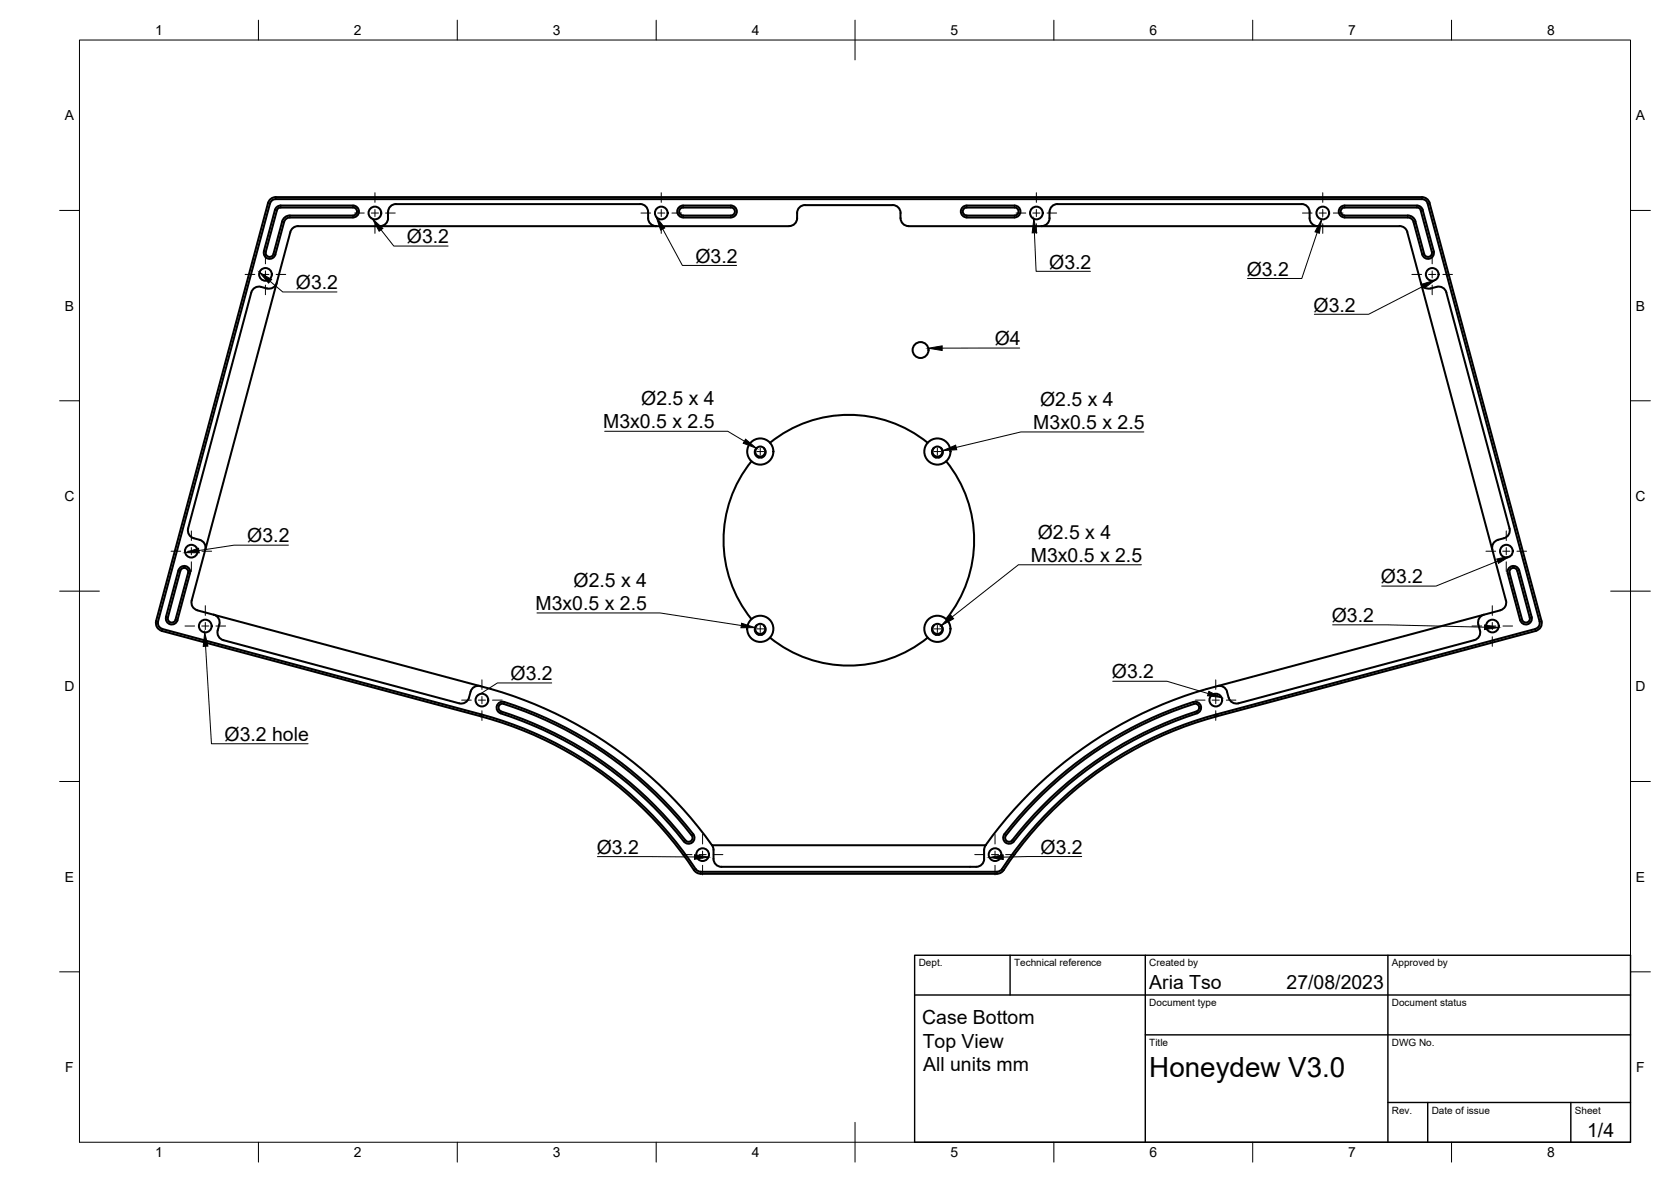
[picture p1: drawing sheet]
<svg xmlns="http://www.w3.org/2000/svg" width="420mm" height="297mm" viewBox="0 0 420 297" stroke-linecap="round" stroke-linejoin="round" font-family="sans-serif">
<!-- layer: Visible -->
<g fill="none" stroke="#000" stroke-width=".51">
<path d="M69.1 52.8l-2.8 10.4M69.1 52.8a1.49 1.49 0 0 1 1.5-1.1h18.2a1.49 1.49 0 0 1 1.5 1.4 1.49 1.49 0 0 1-1.5 1.5M69.6 52.9l-2.8 10.4a1.01 1.01 0 0 0 .7 1.2 1.01 1.01 0 0 0 1.3-.7l2.2-8.1a2 2 0 0 1 1.9-1.5M70.6 52.2h18.2M70.6 52.1a1.01 1.01 0 0 0-1 .8M71.4 55.8l-2.2 8.2M72.9 54.2h15.9M72.9 54.7h15.9M72.9 54.7a1.49 1.49 0 0 0-1.5 1.1M73 58.3l-24.8 92.6a2 2 0 0 0 1.4 2.5l71.2 19M88.8 52.1a1.01 1.01 0 0 1 1 1 1.01 1.01 0 0 1-1 1.1M97.6 53.3a2.88 2.88 0 0 1-1 3.2l-1 .3"/>
<path d="M161 51.3h-61.4a2 2 0 0 0-2 2M161 51.3a2 2 0 0 1 2 2M163 53.3a2.93 2.93 0 0 0 1 3.2l1 .3M171.8 52.2h12M171.8 54.2h12M171.8 54.7h12M171.8 52.1a1.01 1.01 0 0 0-1 1 1.01 1.01 0 0 0 1 1.1M183.8 51.7h-12a1.49 1.49 0 0 0-1.5 1.4 1.49 1.49 0 0 0 1.5 1.5M183.8 51.7a1.49 1.49 0 0 1 1.5 1.4 1.49 1.49 0 0 1-1.5 1.5M183.8 52.1a1.01 1.01 0 0 1 1 1 1.01 1.01 0 0 1-1 1.1M198.4 56.8h-123.5l-1.2 .4-.7 1.1M198.4 56.8a2 2 0 0 0 2-2 2.76 2.76 0 0 1 1-3l1-.3h22a1.97 1.97 0 0 1 2 2 2.79 2.79 0 0 0 1 3l1 .3h123.5"/>
<path d="M243.1 52.2h12M243.1 54.2h12M243.1 54.7h12M243.1 54.6a1.49 1.49 0 0 1-1.5-1.4 1.49 1.49 0 0 1 1.5-1.5h12a1.49 1.49 0 0 1 1.5 1.4 1.49 1.49 0 0 1-1.5 1.5M243.1 52.1a1.01 1.01 0 0 0-1 1 1.01 1.01 0 0 0 1 1.1M255.1 52.1a1.01 1.01 0 0 1 1 1 1.01 1.01 0 0 1-1 1.1M263.9 53.3a2.88 2.88 0 0 1-1 3.2l-1 .3M327.3 51.3h-61.4a2 2 0 0 0-2 2M327.3 51.3a2 2 0 0 1 2 2M329.3 53.3a2.93 2.93 0 0 0 1 3.2l1 .3M338.1 52.2h18.2M338.1 54.2h15.9"/>
<path d="M338.1 52.1a1.01 1.01 0 0 0-1 1 1.01 1.01 0 0 0 1 1.1M351.9 56.8l1.2 .4 .8 1.1M353.8 58.3l24.9 92.6a2 2 0 0 1-1.4 2.5l-71.2 19a102.9 102.9 0 0 0-58.3 40h-68.8M356.3 52.1a1.01 1.01 0 0 1 1 .8M357.2 52.9l2.8 10.4a1.01 1.01 0 0 1-.7 1.2 1.01 1.01 0 0 1-1.2-.7l-2.2-8.1a1.95 1.95 0 0 0-1.9-1.5M357.7 52.8l2.8 10.4a1.49 1.49 0 0 1-1.1 1.8 1.49 1.49 0 0 1-1.8-1.1l-2.2-8.1a1.45 1.45 0 0 0-1.4-1.1h-15.9M357.7 52.8a1.49 1.49 0 0 0-1.4-1.1h-18.2a1.49 1.49 0 0 0-1.5 1.5 1.49 1.49 0 0 0 1.5 1.4M359.5 51l28.1 105.1a2.04 2.04 0 0 1-1.4 2.4l-80.2 21.5a92.9 92.9 0 0 0-53.7 38.7M359.5 51l-.7-1-1.3-.5-288.6 .1-1.1 .6-.4 .8-28.2 105.1M63.2 73.5l-15.9 59.3M66.4 63.2a1.49 1.49 0 0 0 1 1.8 1.49 1.49 0 0 0 1.8-1.1M69.6 71.1a2 2 0 0 1-2.5 1.4 2.97 2.97 0 0 0-3.4 .1l-.5 .9"/>
<path d="M357.3 71.1a2 2 0 0 0 2.4 1.4M361.2 72.1l-1.5 .4M361.2 72.1a2 2 0 0 1 2.5 1.4M363.7 73.5l15.9 59.3a2 2 0 0 1-1.5 2.5 2.96 2.96 0 0 0-2.9 1.8v1M188.9 115.9a31.5 31.5 0 0 0 0 39.7M190.1 112.7l-.2 .7 .2 .8 .5 .4 .7 .2 .7-.3 .3-.5 .1-.7-.3-.6 .4 .7-.3 1.2-.9 .4h-.5l-.6-.4-.4-.8zM192.1 112.6a1.26 1.26 0 0 0-1.9 0M193.6 111.3a31.5 31.5 0 0 1 39.7 0M234.7 112.7l-.3 .6v.8l.7 .8 .7 .1 .7-.2 .5-.6v-.8l-.3-.7M234.7 112.7l-.3 .7 .1 .6 .4 .5 .7 .3 .8-.2 .3-.4 .3-.8-.3-.7M236.7 112.6a1.26 1.26 0 0 0-2 0M237.9 115.9a31.5 31.5 0 0 1 0 39.7"/>
<path d="M47.3 132.8a2 2 0 0 0 1.4 2.5 2.96 2.96 0 0 1 2.9 1.8v1M39.3 156.1a2 2 0 0 0 1.4 2.4l80.2 21.5a93.3 93.3 0 0 1 53.9 39l.6 .4 .8 .2h74.5l1.1-.4 .6-.5M39.7 156.2l28.2-105a1.49 1.49 0 0 1 1.4-1.2h288.2a1.47 1.47 0 0 1 1.5 1.1l28.1 105.1a1.49 1.49 0 0 1-1 1.8M39.8 156.2a1.56 1.56 0 0 0 1 1.9l80.2 21.4a93.9 93.9 0 0 1 54.2 39.2l1 .4h74.5l1-.4a93.9 93.9 0 0 1 54.1-39.2l80.3-21.4M42.2 155.2a1.01 1.01 0 0 0 .7 1.2 1.01 1.01 0 0 0 1.3-.7M47.3 144l-3.2 11.7M47.3 144a1.01 1.01 0 0 0-.7-1.3 1.01 1.01 0 0 0-1.2 .8l-3.2 11.7M47.8 144.1a1.49 1.49 0 0 0-1.1-1.8 1.49 1.49 0 0 0-1.8 1l-3.2 11.8a1.5 1.5 0 0 0 1.1 1.8 1.5 1.5 0 0 0 1.8-1.1l3.2-11.7M53.7 154.5a2 2 0 0 1 1.5 2.4M55.1 156.9a2.93 2.93 0 0 0 .2 3.4l.9 .6 59.3 15.8a2.01 2.01 0 0 0 2.4-1.4l.4-1.5M190.1 157.3l-.2 .7 .2 .7 .7 .5 .4 .1 .6-.2 .5-.5 .1-.7-.3-.7 .4 .8-.3 1.1-.9 .5-.5-.1-.6-.3-.4-.8zM192.1 157.2a1.26 1.26 0 0 0-1.9 0"/>
<path d="M234.7 157.2l-.3 .7v.8l.5 .6 .9 .3 .7-.3 .5-.6v-.8l-.3-.7M234.7 157.2l-.3 .7 .1 .6 .4 .5 .7 .3 .7-.2 .6-.7v-.6l-.2-.6M236.7 157.2a1.26 1.26 0 0 0-2 0M371.7 156.9a2.89 2.89 0 0 1-.1 3.4l-.9 .6-59.3 15.8a2 2 0 0 1-2.4-1.4l-.5-1.5M373.1 154.5a2 2 0 0 0-1.4 2.4M379.1 144.1a1.49 1.49 0 0 1 1.1-1.8 1.49 1.49 0 0 1 1.8 1l3.1 11.8a1.49 1.49 0 0 1-1 1.8 1.49 1.49 0 0 1-1.9-1.1l-3.1-11.7M379.6 144a1.01 1.01 0 0 1 .7-1.3 1.01 1.01 0 0 1 1.2 .8l3.1 11.7a1 1 0 0 1-.7 1.2 1 1 0 0 1-1.2-.7l-3.1-11.7M120.8 172.4a102.9 102.9 0 0 1 58.2 40M120.8 172.4a2 2 0 0 0-2.5 1.4M125.6 177.2l.7-.4a96 96 0 0 1 47.8 33.5 1.01 1.01 0 0 1-.5 1.1 1.01 1.01 0 0 1-1.3-.2 96.5 96.5 0 0 0-46.6-32.6 1.01 1.01 0 0 1-.1-1.4zM126.8 176.4a97.3 97.3 0 0 1 47.7 33.6 1.49 1.49 0 0 1-.7 1.9 1.49 1.49 0 0 1-1.8-.4M126.8 176.4a1.49 1.49 0 0 0-1.9 1 1.49 1.49 0 0 0 1 1.9 95.2 95.2 0 0 1 46 32.2"/>
<path d="M193.6 160.2a31.5 31.5 0 0 0 39.7 0M300 176.4a98.3 98.3 0 0 0-47.5 33.2M300.1 176.4a1.49 1.49 0 0 1 1.8 1 1.49 1.49 0 0 1-.9 1.9 96 96 0 0 0-46.4 32.5 1.49 1.49 0 0 1-2-.2 1.49 1.49 0 0 1 0-2M300.8 178.8a1 1 0 0 0 .7-1.3 1 1 0 0 0-1.3-.6 96.6 96.6 0 0 0-47.4 33.4 1.01 1.01 0 0 0 .5 1.1 1.01 1.01 0 0 0 1.2-.2 95.4 95.4 0 0 1 46.3-32.4M306.1 172.4a2 2 0 0 1 2.4 1.4M179 212.4l.4 .9v2.5a2 2 0 0 0 2 2h64.1a2 2 0 0 0 2-2M247.4 213.6v2.2M247.8 212.4l-.3 1.2"/>
<circle cx="94.3" cy="53.5" r="1.6"/>
<circle cx="166.3" cy="53.5" r="1.6"/>
<circle cx="260.6" cy="53.5" r="1.6"/>
<circle cx="332.6" cy="53.5" r="1.6"/>
<circle cx="66.7" cy="69" r="1.6"/>
<circle cx="360.1" cy="69" r="1.6"/>
<circle cx="231.5" cy="88" r="2"/>
<circle cx="191.2" cy="113.5" r="3.3"/>
<circle cx="235.7" cy="113.5" r="3.3"/>
<circle cx="48.1" cy="138.5" r="1.6"/>
<circle cx="378.8" cy="138.5" r="1.6"/>
<circle cx="51.6" cy="157.3" r="1.6"/>
<circle cx="191.2" cy="158" r="3.3"/>
<circle cx="235.7" cy="158" r="3.3"/>
<circle cx="375.3" cy="157.3" r="1.6"/>
<circle cx="121.2" cy="175.9" r="1.6"/>
<circle cx="305.7" cy="175.9" r="1.6"/>
<circle cx="176.7" cy="214.8" r="1.6"/>
<circle cx="250.2" cy="214.8" r="1.6"/>
</g>
<!-- layer: Visible Narrow -->
<g fill="none" stroke="#000" stroke-width=".25">
<path d="M67.4 51l.5 .1M69.1 52.8l.5 .1M69.3 49.5v.5M70.6 51.7v.5M71 55.7l.4 .1M72.9 54.2v.5M88.8 51.7v.5M88.8 54.2v.5M171.8 51.7v.5M171.8 54.2v.5M183.8 51.7v.5M183.8 54.2v.5"/>
<path d="M243.1 51.7v.5M243.1 54.2v.5M255.1 51.7v.5M255.1 54.2v.5M338.1 51.7v.5M338.1 54.2v.5M354 54.2v.5M355.9 55.7l-.5 .1M356.3 51.7v.5M357.5 49.5v.5M357.7 52.8l-.5 .1M359.5 51l-.5 .1"/>
<path d="M66.3 63.2l.5 .1M68.7 63.8l.5 .2M358.1 63.8l-.5 .2M360.5 63.2l-.5 .1M39.2 156.1l.5 .1M40.8 158.1l-.1 .4M41.7 155.1l.5 .1M44.1 155.7l.5 .1M44.9 143.3l.4 .2M47.3 144l.5 .1M379.6 144l-.5 .1M382 143.3l-.5 .2"/>
<path d="M382.7 155.7l-.5 .1M385.1 155.1l-.5 .1M386.1 158.1l.1 .4M387.6 156.1l-.5 .1M121 179.5l-.1 .5M126 178.8l-.1 .5M126.8 176.4l-.2 .5M300 176.4l.2 .5M300.8 178.8l.2 .5M305.8 179.5l.2 .5M172.3 211.2l-.4 .3M174.3 209.6l-.4 .3"/>
<path d="M174.9 218.4l-.4 .3M176.2 219.1v.5M250.7 219.1v.5M251.9 218.4l.4 .3M252.5 209.6l.4 .3M254.5 211.2l.4 .3"/>
</g>
<!-- layer: BORDER -->
<g fill="none" stroke="#000" stroke-width=".25">
<path d="M20 10.1h390v276.9h-390zM65 5.1v5M115 5.1v5M165 5.1v5M215 5.1v10M265 5.1v5M315 5.1v5M365 5.1v5M15 52.9h5M410 52.9h5M15 100.7h5M410 100.7h5"/>
<path d="M15 148.6h10M405 148.6h10M15 196.4h5M410 196.4h5M15 244.2h5M410 244.2h5M65 287v5M115 287v5M165 287v5M215 282.1v9.9M265 287v5M315 287v5"/>
<path d="M365 287v5"/>
</g>
<!-- layer: TITLEBLOCK -->
<path d="M230 240.1h180v46.9h-180zM230 250h180M254 240.1v9.9M288 240.1v46.9M349 240.1v46.9M288 260.1h122M349 277.1h61M359 277.1v9.9M395 277.1v9.9" fill="none" stroke="#000" stroke-width=".36"/>
<!-- layer: Smart Centers -->
<g fill="none" stroke="#000" stroke-width=".25">
<path d="M89.2 53.5h2.4M93.4 53.5h1.8M94.3 48.4v2.4M94.3 52.6v1.8M94.3 56.2v2.4M96.9 53.5h2.5M161.2 53.5h2.4M165.4 53.5h1.8M166.3 48.4v2.4M166.3 52.6v1.8M166.3 56.2v2.4M169 53.5h2.4"/>
<path d="M255.5 53.5h2.4M259.7 53.5h1.8M260.6 48.4v2.4M260.6 52.6v1.8M260.6 56.2v2.4M263.3 53.5h2.4M327.5 53.5h2.4M331.7 53.5h1.8M332.6 48.4v2.4M332.6 52.6v1.8M332.6 56.2v2.4M335.3 53.5h2.4"/>
<path d="M61.6 69h2.5M65.8 69h1.8M66.7 63.9v2.4M66.7 68.1v1.8M66.7 71.7v2.4M69.4 69h2.4M355 69h2.4M359.2 69h1.8M360.1 63.9v2.4M360.1 68.1v1.8M360.1 71.7v2.4M362.8 69h2.4"/>
<path d="M190.3 113.5h1.7M191.2 112.6v1.8M234.8 113.5h1.8M235.7 112.6v1.8M43 138.5h2.4M47.2 138.5h1.8M48.1 133.4v2.4M48.1 137.6v1.8M50.8 138.5h2.4M373.6 138.5h2.5M377.8 138.5h1.8M378.7 133.4v2.4"/>
<path d="M378.7 137.6v1.8M381.4 138.5h2.4M46.5 157.3h2.4M48.1 141.2v2.4M50.7 157.3h1.8M51.6 152.2v2.5M51.6 156.4v1.8M54.3 157.3h2.4M190.3 158h1.7M191.2 157.1v1.8M234.8 158h1.8M235.7 157.1v1.8"/>
<path d="M370.1 157.3h2.5M374.3 157.3h1.8M375.2 152.2v2.5M375.2 156.4v1.8M377.9 157.3h2.4M378.7 141.2v2.4M51.6 160v2.4M116.1 175.9h2.4M120.3 175.9h1.8M121.2 170.8v2.5M121.2 175v1.8M121.2 178.6v2.4"/>
<path d="M123.8 175.9h2.5M300.6 175.9h2.4M304.8 175.9h1.8M305.7 170.8v2.5M305.7 175v1.8M305.7 178.6v2.4M308.4 175.9h2.4M375.2 160v2.4M171.6 214.8h2.4M175.8 214.8h1.8M176.7 209.7v2.4M176.7 213.9v1.8"/>
<path d="M176.7 217.5v2.4M179.3 214.8h2.5M245.1 214.8h2.4M249.3 214.8h1.8M250.2 209.7v2.4M250.2 213.9v1.8M250.2 217.5v2.4M252.9 214.8h2.4"/>
</g>
<!-- layer: Hole Notes -->
<g fill="#000" stroke="#000" stroke-width=".25">
<path d="M93.6 55l2.7 2.4-1 .7zM165 54.5l2.2 2.8-1.1 .5zM259.9 55l.8 3.5h-1.2zM332.3 55.1l-.6 3.5-1.1-.3zM65.2 68.4l3.1 1.8-.8 .9zM357.5 71.4l3.4-1.1-2.8 2.2zM187.5 110.4l2.7 2.3-3.3-1.3zM237 113.2l3.3-1.3 .3 1.1zM46.5 138.9l3.4-1.1 .2 1.1zM186.5 156.6l3.4 1.1-3.6 .1zM239.1 154.6l.7 .9-3.1 1.7zM373.3 157l3.5 .7-3.5 .5z"/>
<path d="M376.3 140.5l3.5-.8-3 1.9zM51.5 158.9l.8 3.5h-1.2zM304 173.7l3.1 1.6-3.5-.5zM174.6 214.8l3.5 .6-3.5 .5zM248.8 215.5l3.4-.7 .1 1.2z"/>
</g>
<g fill="none" stroke="#000" stroke-width=".25">
<path d="M95.8 57.7l3.2 4.1h13.7M166.6 57.6l5 9.1h13.6M260.1 58.5l.4 9.7h13.7M331.2 58.4l-3.9 11.6h-13.6M67.9 70.7l3.2 2.7h13.6M357.8 72l-13.7 7h-13.6M152 108.4h31l4.2 2.5M287.6 108.5h-30.9l-16.3 3.9M72.5 137h-13.6l-8.9 1.4M135 154h31l20.4 3.2M287 141.9h-30.9l-16.7 13.1M335.1 157h13.6l24.6 .6"/>
<path d="M376.6 141l-15.5 6.3h-13.7M51.7 162.4l1.5 24.5h24.3M138.7 171.6h-13.6l-5.1 3.3M279.8 171.2h13.6l10.4 3.1M150.2 215.3l24.4 .1M272 215.3l-19.7 .1"/>
</g>
<!-- layer: Leaders -->
<path d="M233.4 87.5l3.5-.6v1.2z" fill="#000" stroke="#000" stroke-width=".25"/>
<path d="M256.4 87.5h-19.5" fill="none" stroke="#000" stroke-width=".25"/>
<text font-size="7" x="289" y="270.6">Honeydew V3.0</text>
<g font-size="4.9">
<text x="102.3" y="61.1">Ø3.2</text>
<text x="174.9" y="66">Ø3.2</text>
<text x="263.8" y="67.5">Ø3.2</text>
<text x="313.5" y="69.3">Ø3.2</text>
<text x="74.4" y="72.7">Ø3.2</text>
<text x="330.3" y="78.3">Ø3.2</text>
<text x="250.1" y="86.8">Ø4</text>
<text x="161.2" y="101.8">Ø2.5 x 4</text>
<text x="151.7" y="107.7">M3x0.5 x 2.5</text>
<text x="259.8" y="107.9">M3x0.5 x 2.5</text>
<text x="261.5" y="102">Ø2.5 x 4</text>
<text x="62.2" y="136.3">Ø3.2</text>
<text x="260.9" y="135.4">Ø2.5 x 4</text>
<text x="259.2" y="141.2">M3x0.5 x 2.5</text>
<text x="144.2" y="147.5">Ø2.5 x 4</text>
<text x="347.2" y="146.6">Ø3.2</text>
<text x="134.7" y="153.3">M3x0.5 x 2.5</text>
<text x="334.9" y="156.3">Ø3.2</text>
<text x="128.4" y="170.9">Ø3.2</text>
<text x="279.6" y="170.5">Ø3.2</text>
<text x="56.5" y="186.2">Ø3.2 hole</text>
<text x="150" y="214.6">Ø3.2</text>
<text x="261.7" y="214.6">Ø3.2</text>
<text x="289" y="248.5">Aria Tso</text>
<text x="323.5" y="248.5">27/08/2023</text>
<text x="231.9" y="257.5">Case Bottom</text>
<text x="232" y="263.3">Top View</text>
<text x="232.1" y="269.1">All units mm</text>
<text x="399.1" y="285.7">1/4</text>
</g>
<g font-size="3.5">
<text x="39" y="8.8">1</text>
<text x="89" y="8.8">2</text>
<text x="139" y="8.8">3</text>
<text x="189" y="8.8">4</text>
<text x="239" y="8.8">5</text>
<text x="289" y="8.8">6</text>
<text x="339" y="8.8">7</text>
<text x="389" y="8.8">8</text>
<text x="16.3" y="30.2">A</text>
<text x="411.3" y="30.2">A</text>
<text x="16.3" y="78">B</text>
<text x="411.3" y="78">B</text>
<text x="16.2" y="125.9">C</text>
<text x="411.2" y="125.9">C</text>
<text x="16.2" y="173.7">D</text>
<text x="411.2" y="173.7">D</text>
<text x="16.3" y="221.6">E</text>
<text x="411.3" y="221.6">E</text>
<text x="16.4" y="269.4">F</text>
<text x="411.4" y="269.4">F</text>
<text x="39" y="290.8">1</text>
<text x="89" y="290.8">2</text>
<text x="139" y="290.8">3</text>
<text x="189" y="290.8">4</text>
<text x="239" y="290.8">5</text>
<text x="289" y="290.8">6</text>
<text x="339" y="290.8">7</text>
<text x="389" y="290.8">8</text>
</g>
<g font-size="2.5">
<text x="231" y="242.9">Dept.</text>
<text x="255" y="242.9">Technical reference</text>
<text x="289" y="242.9">Created by</text>
<text x="350" y="242.9">Approved by</text>
<text x="289" y="252.8">Document type</text>
<text x="350" y="252.8">Document status</text>
<text x="289" y="262.9">Title</text>
<text x="350" y="262.9">DWG No.</text>
<text x="350" y="279.9">Rev.</text>
<text x="360" y="279.9">Date of issue</text>
<text x="396" y="279.9">Sheet</text>
</g>
</svg>
